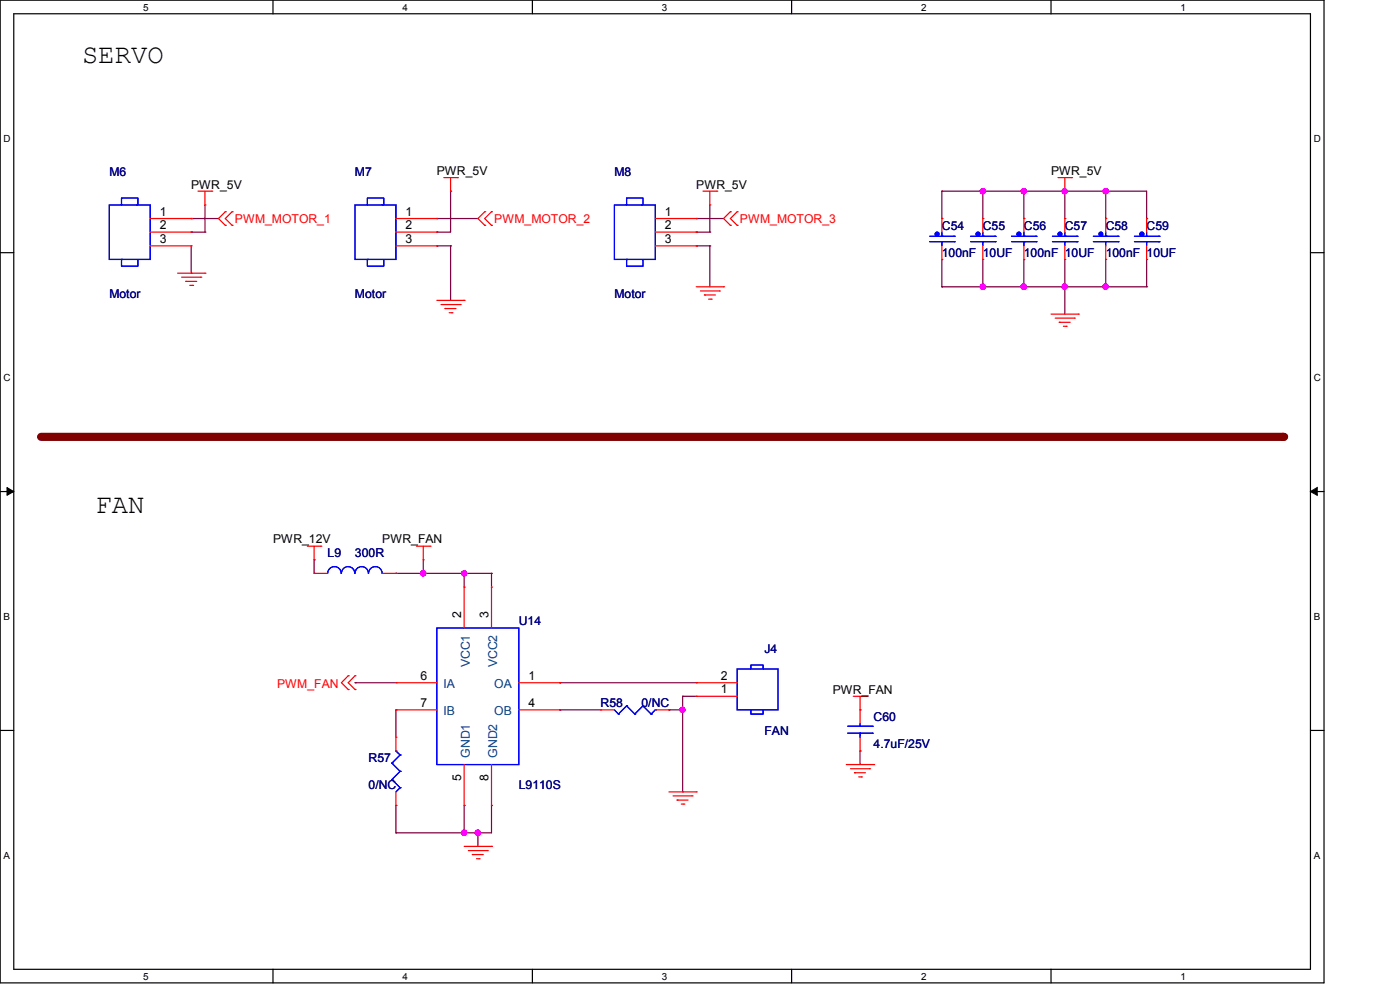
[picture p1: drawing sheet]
<svg xmlns="http://www.w3.org/2000/svg" width="297mm" height="210mm" viewBox="0 0 297 210" stroke-linecap="round" stroke-linejoin="round" font-family="sans-serif">
<path d="M0 0h280.9v208.5h-280.9zM2.9 2.9h275.1v202.7h-275.1z" fill="none" stroke="#000" stroke-width=".25"/>
<g fill="#fff">
<path d="M30.4 .3h1.1v2.4h-1.1z"/>
<path d="M30.4 205.9h1.1v2.3h-1.1z"/>
</g>
<path d="M57.9 0v2.9M57.9 205.6v2.9" fill="none" stroke="#000" stroke-width=".25"/>
<g fill="#fff">
<path d="M85.4 .3h1.1v2.4h-1.1z"/>
<path d="M85.4 205.9h1.1v2.3h-1.1z"/>
</g>
<path d="M112.9 0v2.9M112.9 205.6v2.9" fill="none" stroke="#000" stroke-width=".25"/>
<g fill="#fff">
<path d="M140.4 .3h1.2v2.4h-1.2z"/>
<path d="M140.4 205.9h1.2v2.3h-1.2z"/>
</g>
<path d="M167.9 0v2.9M167.9 205.6v2.9" fill="none" stroke="#000" stroke-width=".25"/>
<g fill="#fff">
<path d="M195.4 .3h1.2v2.4h-1.2z"/>
<path d="M195.4 205.9h1.2v2.3h-1.2z"/>
</g>
<path d="M223 0v2.9M223 205.6v2.9" fill="none" stroke="#000" stroke-width=".25"/>
<g fill="#fff">
<path d="M250.4 .3h1.2v2.4h-1.2z"/>
<path d="M250.4 205.9h1.2v2.3h-1.2z"/>
<path d="M.8 28.2h1.4v2.4h-1.4z"/>
<path d="M278.7 28.2h1.5v2.4h-1.5z"/>
<path d="M.8 78.9h1.4v2.3h-1.4z"/>
<path d="M278.7 78.9h1.5v2.3h-1.5z"/>
</g>
<path d="M0 53.6h2.9M278 53.6h2.9" fill="none" stroke="#000" stroke-width=".25"/>
<g fill="#fff">
<path d="M.8 129.6h1.3v2.3h-1.3z"/>
<path d="M278.7 129.6h1.4v2.3h-1.4z"/>
</g>
<path d="M0 104.3h2.9M278 104.3h2.9" fill="none" stroke="#000" stroke-width=".25"/>
<path d="M1.5 103.4l1.4 .9-1.4 .8zM278 104.3l1.4-.9v1.7z" fill="#000" stroke="#000" stroke-width=".21"/>
<g fill="#fff">
<path d="M.8 180.3h1.3v2.3h-1.3z"/>
<path d="M278.7 180.3h1.4v2.3h-1.4z"/>
</g>
<path d="M0 154.9h2.9M278 154.9h2.9" fill="none" stroke="#000" stroke-width=".25"/>
<path d="M8.7 92.7h263.5" fill="none" stroke="#800000" stroke-width="1.7"/>
<circle cx="272.2" cy="92.7" r=".87" fill="#800000"/>
<g fill="none" stroke="#800040" stroke-width=".25">
<path d="M40.6 46.4h.1M40.6 58h.1M40.6 49.2h.1M40.6 46.4h5.8M40.6 52.2v5.8M40.6 49.2h2.9M43.5 49.2h.1M43.5 43.5v5.7M92.7 46.4h.1M92.7 52.2h.1M92.7 49.2h.1M92.7 46.4h8.7"/>
<path d="M92.7 52.2h2.9M95.6 52.2h.1M95.6 40.6h.1M95.6 40.6v8.6h-2.9M95.6 52.2v11.5M147.7 46.4h.1M147.7 52.2h.1M147.7 49.2h.1M147.7 46.4h5.8M147.7 49.2h2.9M147.7 52.2h2.9M150.6 52.2h.1"/>
<path d="M150.6 49.2h.1M150.6 43.5v5.7M150.6 52.2v8.6M199.8 40.6h.1M199.8 46.4h.1M199.8 40.6h43.4v5.8M199.8 40.6v5.8M199.8 55v5.8M208.5 46.4h.1M208.5 40.6h.1M208.5 40.6v5.8M208.5 55v5.8"/>
<path d="M217.2 46.4h.1M217.2 40.6h.1M217.2 40.6v5.8M217.2 55v5.8M225.9 46.4h.1M225.9 40.6h.1M225.9 40.6v5.8M225.9 55v11.6M234.6 46.4h.1M234.6 40.6h.1M234.6 40.6v5.8M234.6 55v5.8"/>
<path d="M243.2 46.4h.1M243.2 55v5.8M199.8 60.8h.1M199.8 60.8h43.4M208.5 60.8h.1M217.2 60.8h.1M225.9 60.8h.1M234.6 60.8h.1M243.2 60.8h.1M66.6 118.7h.1M66.6 118.7v2.9M89.8 118.7v2.9"/>
<path d="M84 121.6h.1M84 121.6h20.3M89.8 121.6h.1M98.5 121.6h.1M98.5 121.6v2.9M104.3 121.6h.1M104.3 121.6v2.9M75.3 144.8h.1M75.3 144.8h8.7M84 150.6h.1M84 150.6v5.8M118.7 150.6h.1"/>
<path d="M118.7 144.8h.1M118.7 144.8h29M118.7 150.6h8.7M141.9 150.6h.1M141.9 150.6h2.9M144.8 147.7h.1M144.8 150.6h.1M144.8 147.7h2.9M144.8 147.7v20.3M182.5 159.3h.1M182.5 159.3v2.9M84 170.9h.1"/>
<path d="M84 176.7h.1M84 170.9v5.8M98.5 176.7h.1M98.5 170.9h.1M98.5 170.9v5.8M101.4 176.7h.1M101.4 176.7v2.8M104.3 170.9h.1M104.3 170.9v5.8h-20.3M144.8 168h.1"/>
</g>
<g fill="#f0f" stroke="#f0f" stroke-width=".25">
<circle cx="234.5" cy="60.8" r=".57"/>
<circle cx="217.2" cy="40.6" r=".55"/>
<circle cx="208.5" cy="40.6" r=".55"/>
<circle cx="217.2" cy="60.8" r=".56"/>
<circle cx="208.5" cy="60.8" r=".56"/>
<circle cx="98.5" cy="121.6" r=".55"/>
<circle cx="98.5" cy="176.6" r=".56"/>
<circle cx="101.3" cy="176.6" r=".56"/>
<circle cx="234.6" cy="40.6" r=".56"/>
<circle cx="225.8" cy="40.6" r=".55"/>
<circle cx="225.8" cy="60.8" r=".56"/>
<circle cx="89.8" cy="121.6" r=".56"/>
<circle cx="144.8" cy="150.6" r=".55"/>
</g>
<g fill="none" stroke="#f00" stroke-width=".25">
<path d="M94.1 37.7h2.9M95.6 37.7v2.9M97 37.7h.1M224.5 37.7h2.8M225.9 37.7v2.9M227.3 37.7h.1M31.9 49.2h8.7M31.9 52.2h8.7M31.9 46.4h8.7M37.7 58h5.8M38.5 58.8h4.1M39.4 59.7h.1"/>
<path d="M39.4 59.7h2.3M40.6 49.2h.1M40.6 52.2h.1M40.6 46.4h.1M42 40.6h2.9M42.6 58.8h.1M43.5 43.5h.1M43.5 58h.1M43.5 40.6v2.9M44.9 40.6h.1M47.8 44.9h.1M47.8 47.8h.1"/>
<path d="M47.8 44.9l-1.4 1.5 1.4 1.4M49.2 47.8h.1M49.2 44.9h.1M49.2 44.9l-1.4 1.5 1.4 1.4M84 49.2h8.7M84 52.2h8.7M84 46.4h8.7M92.7 49.2h.1M92.7 52.2h.1M92.7 46.4h.1M95.6 40.6h.1M102.8 44.9h.1"/>
<path d="M102.8 47.8h.1M102.8 44.9l-1.4 1.5 1.4 1.4M104.3 47.8h.1M104.3 44.9h.1M104.3 44.9l-1.5 1.5 1.5 1.4M139 49.2h8.7M139 52.2h8.7M139 46.4h8.7M147.7 49.2h.1M147.7 52.2h.1M147.7 46.4h.1M149.1 40.6h3"/>
<path d="M150.6 43.5h.1M150.6 40.6v2.9M152.1 40.6h.1M154.9 44.9h.1M154.9 47.8h.1M154.9 44.9l-1.4 1.5 1.4 1.4M156.4 47.8h.1M156.4 44.9h.1M156.4 44.9l-1.5 1.5 1.5 1.4M199.8 46.4h.1M199.8 55h.1M199.8 46.4v2.8"/>
<path d="M199.8 52.2v2.8M208.5 46.4h.1M208.5 55h.1M208.5 46.4v2.8M208.5 52.2v2.8M217.2 46.4h.1M217.2 55h.1M217.2 46.4v2.8M217.2 52.2v2.8M225.9 40.6h.1M225.9 46.4h.1M225.9 55h.1"/>
<path d="M225.9 46.4v2.8M225.9 52.2v2.8M234.6 46.4h.1M234.6 55h.1M234.6 46.4v2.8M234.6 52.2v2.8M243.2 46.4h.1M243.2 55h.1M243.2 46.4v2.8M243.2 52.2v2.8M40.3 60.5h.6M40.9 60.5h.1"/>
<path d="M92.7 63.7h5.8M93.6 64.6h4M94.4 65.4h.1M94.4 65.4h2.3M95.3 66.3h.6M95.9 66.3h.1M97.6 64.6h.1M98.5 63.7h.1M147.7 60.8h5.8M148.6 61.7h4M149.4 62.6h.1M149.4 62.6h2.4"/>
<path d="M150.3 63.5h.6M150.9 63.5h.1M152.6 61.7h.1M153.5 60.8h.1M223 66.6h5.8M223.9 67.5h4M224.7 68.4h.1M224.7 68.4h2.3M225.6 69.2h.6M226.2 69.2h.1M227.9 67.5h.1M228.8 66.6h.1"/>
<path d="M65.2 115.9h2.9M66.6 118.7h.1M66.6 115.9v2.8M68.1 115.9h.1M88.3 115.9h2.9M89.8 118.7h.1M89.8 115.9v2.8M91.2 115.9h.1M66.6 121.6h.1M66.6 121.6h2.9M81.1 121.6h2.9M84 121.6h.1"/>
<path d="M98.5 124.5h.1M98.5 124.5v8.7M104.3 124.5h.1M104.3 124.5v8.7M73.9 143.3h.1M73.9 146.3h.1M73.9 143.3l-1.5 1.5 1.5 1.5M75.3 143.3h.1M75.3 146.3h.1M75.3 143.3l-1.4 1.5 1.4 1.5M84 144.8h.1M84 150.6h.1"/>
<path d="M84 156.4h.1M84 144.8h8.7M84 150.6h8.7M84 156.4v2.9M110.1 144.8h8.6M110.1 150.6h8.6M118.7 144.8h.1M118.7 150.6h.1M127.4 150.6h.1M127.4 150.6h2.9M139 150.6h2.9M141.9 150.6h.1"/>
<path d="M147.7 147.7h.1M147.7 144.8h.1M147.7 147.7h8.7M147.7 144.8h8.7M181 147.7h2.9M182.5 150.6h.1M182.5 159.3h.1M182.5 147.7v5.8M182.5 156.4v2.9M183.9 147.7h.1M84 170.9h.1M84 168v2.9"/>
<path d="M98.5 170.9h.1M98.5 179.5h5.8M98.5 162.2v8.7M104.3 179.5h.1M104.3 170.9h.1M104.3 162.2v8.7M141.9 168h5.8M142.8 168.8h4M143.6 169.7h.1M143.6 169.7h2.4M144.5 170.6h.6M145.1 170.6h.1"/>
<path d="M146.8 168.8h.1M147.7 168h.1M179.5 162.2h5.8M180.4 163.1h4.1M181.3 163.9h.1M181.3 163.9h2.3M182.2 164.8h.6M182.8 164.8h.1M184.5 163.1h.1M185.3 162.2h.1M99.4 180.4h4M100.2 181.3h.1"/>
<path d="M100.2 181.3h2.3M101.1 182.2h.5M101.6 182.2h.1M103.4 180.4h.1"/>
</g>
<g fill="none" stroke="#00f" stroke-width=".25">
<path d="M23.2 43.5h8.7v11.5h-8.7zM25.8 43.5v-1.5h3.5v1.5h-.3M26.1 55h-.3v1.5h3.5v-1.5M75.3 43.5h8.7v11.5h-8.7zM77.9 43.5v-1.5h3.5v1.5h-.3M78.2 55h-.3v1.5h3.5v-1.5M130.3 43.5h8.7v11.5h-8.7zM132.9 43.5v-1.5h3.5v1.5h-.3M133.2 55h-.3v1.5h3.5v-1.5M197.2 51.3h5.2M197.2 50.1h5.2M199.8 51.3h.1"/>
<path d="M199.8 50.1h.1M199.8 49.2v.9M199.8 51.3v.9M202.4 51.3h.1M202.4 50.1h.1M205.9 51.3h5.2M205.9 50.1h5.2M208.5 51.3h.1M208.5 50.1h.1M208.5 49.2v.9M208.5 51.3v.9M211.1 51.3h.1"/>
<path d="M211.1 50.1h.1M214.6 51.3h5.2M214.6 50.1h5.2M217.2 51.3h.1M217.2 50.1h.1M217.2 49.2v.9M217.2 51.3v.9M219.8 51.3h.1M219.8 50.1h.1M223.3 51.3h5.2M223.3 50.1h5.2M225.9 51.3h.1"/>
<path d="M225.9 50.1h.1M225.9 49.2v.9M225.9 51.3v.9M228.5 51.3h.1M228.5 50.1h.1M231.9 51.3h5.3M231.9 50.1h5.3M234.6 51.3h.1M234.6 50.1h.1M234.6 49.2v.9M234.6 51.3v.9M237.2 51.3h.1"/>
<path d="M237.2 50.1h.1M240.7 51.3h5.2M240.7 50.1h5.2M243.2 51.3h.1M243.2 50.1h.1M243.2 49.2v.9M243.2 51.3v.9M245.9 51.3h.1M245.9 50.1h.1M69.5 121.6a1.44 1.44 0 0 1 1.5-1.4 1.44 1.44 0 0 1 1.4 1.4M72.4 121.6a1.43 1.43 0 0 1 1.5-1.4 1.43 1.43 0 0 1 1.4 1.4M75.3 121.6a1.43 1.43 0 0 1 1.5-1.4 1.43 1.43 0 0 1 1.3 1.4"/>
<path d="M78.2 121.6a1.44 1.44 0 0 1 1.4-1.4 1.44 1.44 0 0 1 1.5 1.4M92.7 133.2h17.4v29h-17.4zM84 159.3h.1M84 159.3l.9 .8M130.3 150.6l.9 .9M131.2 151.5h.1M132.9 149.7h.1M132.9 149.7l-1.7 1.8M132.9 149.7l1.8 1.8M134.7 151.5h.1M136.4 149.7h.1M136.4 149.7l-1.7 1.8"/>
<path d="M136.4 149.7l1.7 1.8M138.1 151.5h.1M139 150.6h.1M139 150.6l-.9 .9M156.4 141.9h8.7v8.7h-8.7zM159.3 150.6v.9h2.6v-.9M159.3 141.9v-.8h2.6v.8M179.8 155.5h5.2M179.8 154.1h5.2M182.5 154.1h.1M182.5 155.5h.1M182.5 153.5v.6"/>
<path d="M182.5 155.5v.9M185 155.5h.1M185 154.1h.1M83.1 165.4h.1M83.1 161.9h.1M83.1 165.4l1.8 1.7M83.1 161.9l1.8 1.7M84.9 167.1h.1M84.9 163.6h.1M84.9 160.1h.1M84.9 167.1l-.9 .9M84.9 163.6l-1.8 1.8"/>
<path d="M84.9 160.1l-1.8 1.8"/>
</g>
<g fill="#00f" stroke="#00f" stroke-width=".25">
<circle cx="233.5" cy="49.7" r=".41"/>
<circle cx="198.8" cy="49.7" r=".42"/>
<circle cx="216.2" cy="49.7" r=".42"/>
<circle cx="242.2" cy="49.7" r=".42"/>
<circle cx="207.5" cy="49.7" r=".42"/>
<circle cx="224.8" cy="49.7" r=".41"/>
</g>
<g font-size="5.8">
<text x="17.4" y="13.3">SERVO</text>
<text x="20.3" y="108.9">FAN</text>
</g>
<g font-size="2.6" fill="#000080">
<text x="23.2" y="37.4">M6</text>
<text x="75.3" y="37.4">M7</text>
<text x="130.3" y="37.4">M8</text>
<text x="199.8" y="48.7">C54</text>
<text x="208.5" y="48.7">C55</text>
<text x="217.2" y="48.7">C56</text>
<text x="225.9" y="48.7">C57</text>
<text x="234.6" y="48.7">C58</text>
<text x="243.2" y="48.7">C59</text>
<text x="199.8" y="54.5">100nF 10UF</text>
<text x="217.2" y="54.5">100nF 10UF</text>
<text x="234.6" y="54.5">100nF 10UF</text>
<text x="23.2" y="63.2">Motor</text>
<text x="75.3" y="63.2">Motor</text>
<text x="130.3" y="63.2">Motor</text>
<text x="69.5" y="118.2">L9</text>
<text x="75.3" y="118.2">300R</text>
<text x="110.1" y="132.7">U14</text>
<text x="162.2" y="138.4">J4</text>
<text x="127.4" y="150">R58</text>
<text x="136.1" y="150">0/NC</text>
<text x="162.2" y="155.8">FAN</text>
<text x="185.3" y="152.9">C60</text>
<text x="78.2" y="161.6">R57</text>
<text x="185.3" y="158.7">4.7uF/25V</text>
<text x="78.2" y="167.4">0/NC</text>
<text x="110.1" y="167.4">L9110S</text>
</g>
<g font-size="2.6">
<text x="40.6" y="40">PWR_5V</text>
<text x="92.7" y="37.1">PWR_5V</text>
<text x="147.7" y="40">PWR_5V</text>
<text x="223" y="37.1">PWR_5V</text>
<text x="33.9" y="45.7">1</text>
<text x="86" y="45.7">1</text>
<text x="141.1" y="45.7">1</text>
<text x="33.9" y="48.6">2</text>
<text x="33.9" y="51.5">3</text>
<text x="86" y="48.6">2</text>
<text x="86" y="51.5">3</text>
<text x="141.1" y="48.6">2</text>
<text x="141.1" y="51.5">3</text>
<text x="58" y="115.3">PWR_12V</text>
<text x="81.1" y="115.3">PWR_FAN</text>
<text x="97.8" y="131.2" transform="rotate(-90 97.8 131.2)">2</text>
<text x="103.6" y="131.2" transform="rotate(-90 103.6 131.2)">3</text>
<text x="89.2" y="144.2">6</text>
<text x="89.2" y="149.9">7</text>
<text x="112.1" y="144.2">1</text>
<text x="112.1" y="149.9">4</text>
<text x="152.9" y="147.1">1</text>
<text x="152.9" y="144.2">2</text>
<text x="176.7" y="147.2">PWR_FAN</text>
<text x="97.8" y="165.7" transform="rotate(-90 97.8 165.7)">5</text>
<text x="103.6" y="165.7" transform="rotate(-90 103.6 165.7)">8</text>
</g>
<g font-size="2.6" fill="#f00">
<text x="49.8" y="47.2">PWM_MOTOR_1</text>
<text x="104.9" y="47.2">PWM_MOTOR_2</text>
<text x="157" y="47.2">PWM_MOTOR_3</text>
<text x="58.8" y="146">PWM_FAN</text>
</g>
<g font-size="2.6" fill="#004080">
<text x="99.7" y="141.6" transform="rotate(-90 99.7 141.6)">VCC1</text>
<text x="105.5" y="141.6" transform="rotate(-90 105.5 141.6)">VCC2</text>
<text x="94.1" y="146">IA</text>
<text x="104.9" y="146">OA</text>
<text x="94.1" y="151.8">IB</text>
<text x="104.9" y="151.8">OB</text>
<text x="99.7" y="160.7" transform="rotate(-90 99.7 160.7)">GND1</text>
<text x="105.5" y="160.7" transform="rotate(-90 105.5 160.7)">GND2</text>
</g>
<g font-size="2.1">
<text x="30.4" y="2.2">5</text>
<text x="85.4" y="2.2">4</text>
<text x="140.4" y="2.2">3</text>
<text x="195.4" y="2.2">2</text>
<text x="250.5" y="2.2">1</text>
<text x=".8" y="30.1">D</text>
<text x="278.7" y="30.1">D</text>
<text x=".8" y="80.8">C</text>
<text x="278.7" y="80.8">C</text>
<text x=".8" y="131.5">B</text>
<text x="278.7" y="131.5">B</text>
<text x=".8" y="182.2">A</text>
<text x="278.7" y="182.2">A</text>
<text x="30.4" y="207.8">5</text>
<text x="85.4" y="207.8">4</text>
<text x="140.4" y="207.8">3</text>
<text x="195.4" y="207.8">2</text>
<text x="250.5" y="207.8">1</text>
</g>
</svg>
